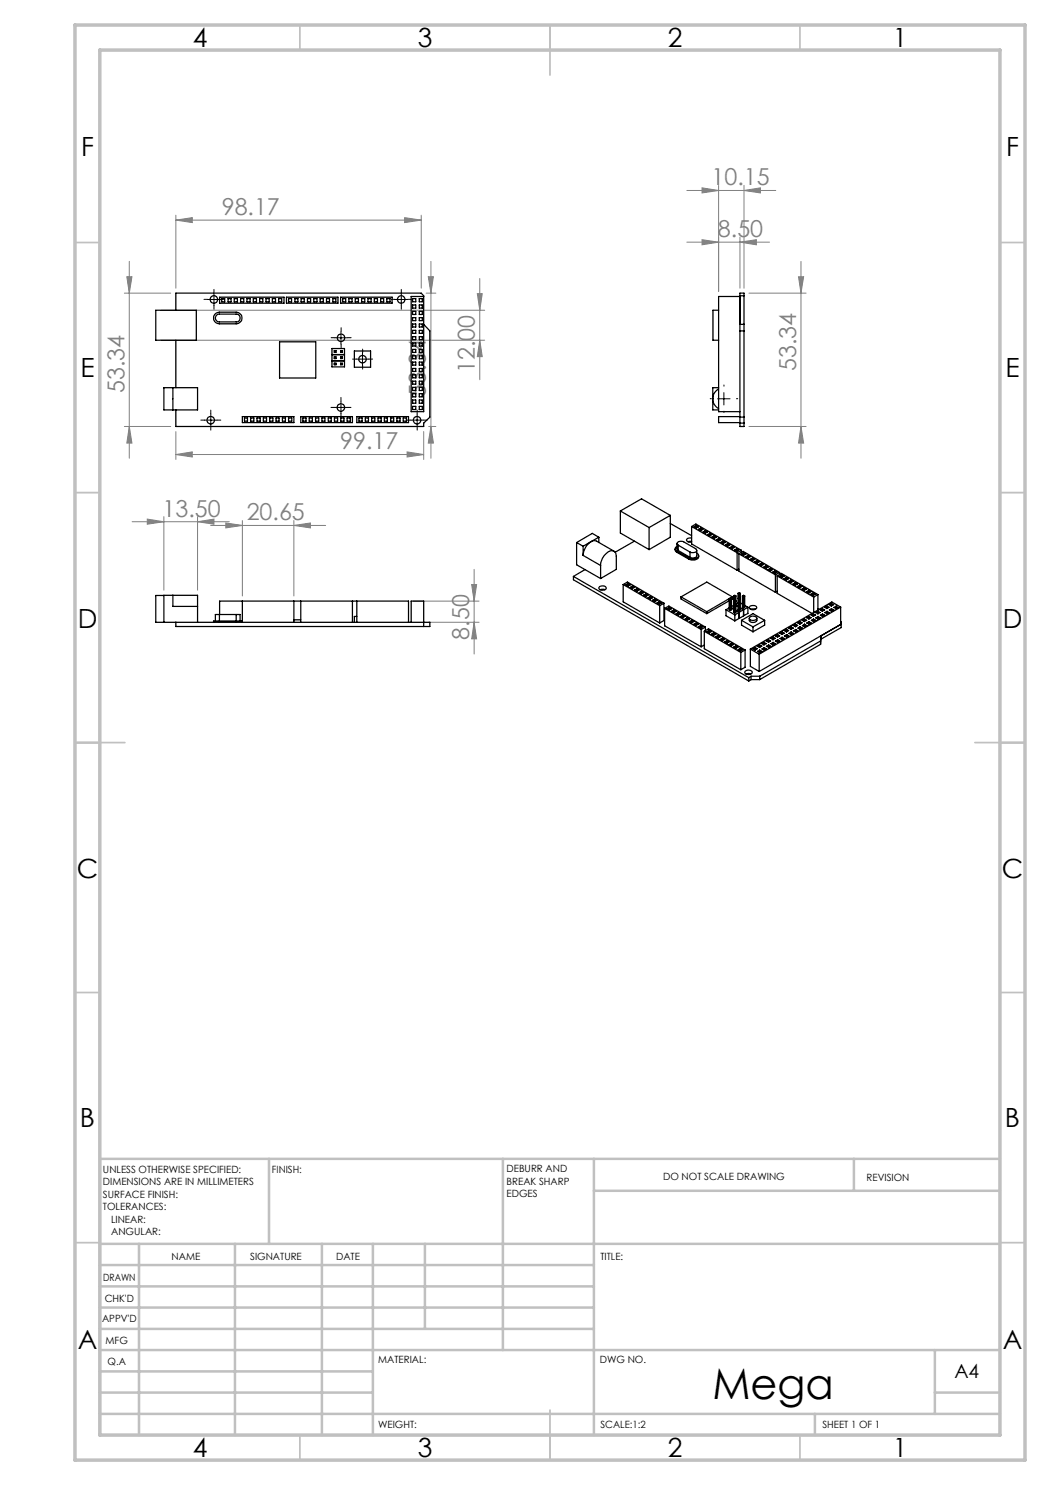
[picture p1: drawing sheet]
<svg xmlns="http://www.w3.org/2000/svg" width="210mm" height="297mm" viewBox="0 0 210 297" stroke-linecap="round" stroke-linejoin="round" font-family="sans-serif">
<g fill="none" stroke="#808080" stroke-width=".2">
<path d="M137.4 38.1h17.8M140.4 37.6l3.3 .5-3.3 .5zM143.7 37.1v21.2M148.8 38.1l3.3-.5v1zM148.8 37.1v20.5M24.9 58.6h9.2M25.4 55.3h1l-.5 3.3zM25.9 52.3v39.3M35.2 44l3.3-.5v1zM35.2 43v14.6M35.2 44h49M80.9 43.5l3.3 .5-3.3 .5z"/>
<path d="M84.2 43v14.6M85.2 58.6h2M85.7 55.3h1l-.5 3.3zM86.2 52.3v39.3M95.5 58.7h.9l-.4 3.4zM96 55.7v20.2M137.4 48.4h16.5M140.4 47.9l3.3 .5-3.3 .6zM148 48.4l3.3-.5v1.1zM148 47.4v10.2M149.8 58.6h11.4M159.7 55.3h1l-.5 3.3z"/>
<path d="M160.2 52.3v39.3M32.1 62.1h64.8M32.1 68h64.8M96 68l.4 3.3h-.9zM24.9 85.3h9.2M25.9 85.3l.5 3.3h-1zM35.2 90.9l3.3-.5v1zM35.2 86.3v5.6M35.2 90.9h49.5M81.4 90.4l3.3 .5-3.3 .5zM84.7 86.3v5.6M85.7 85.3h1.5"/>
<path d="M86.2 85.3l.5 3.3h-1zM149.8 85.3h11.4M160.2 85.3l.5 3.3h-1zM26.4 104.3h19.5M29.5 103.8l3.3 .5-3.3 .5zM32.8 103.3v14.7M39.5 104.3l3.3-.5v1zM39.5 103.3v14.7M42.1 105.1h23M45.2 104.6l3.3 .5-3.3 .5zM48.5 104.1v15.1M58.8 105.1l3.3-.5v1z"/>
<path d="M58.8 104.1v15.1M94.3 116.9h1l-.5 3.3zM94.8 113.9v16.9M82.7 120.2h13.1M85.7 124.5h10.1M94.8 124.5l.5 3.3h-1z"/>
</g>
<g fill="none" stroke="#000" stroke-width=".2" stroke-dasharray="15.2 1.3 1.3 1.3">
<path d="M41.5 59.9h-.7M42.8 58.6v-.7M44 59.9h.8M79 59.9h-.7M80.3 58.6v-.7M81.5 59.9h.8M42.8 61.1v.8M67 67.5h-.8M68.2 66.3v-.8M68.2 68.8v.7M69.5 67.5h.7M71.3 71.8h-.8"/>
<path d="M72.5 70.6v-.8M72.5 73.1v.7M73.8 71.8h.7M80.3 61.1v.8M142.3 79.7h-.3M144.8 77.2v-.2M147.3 79.7h.2M40.9 84h-.7M42.2 82.8v-.8M42.2 85.3v.7M43.4 84h.8M66.9 81.5h-.7"/>
<path d="M68.2 80.2v-.7M68.2 82.7v.8M69.4 81.5h.8M82.2 84h-.8M83.4 82.8v-.8M83.4 85.3v.7M84.7 84h.7M144.8 82.2v.3"/>
</g>
<g fill="none" stroke="#000" stroke-width=".2">
<path d="M41.5 59.9h2.5M42.8 58.6v2.5M79 59.9h2.5M80.3 58.6v2.5M67 67.6h2.5M68.2 66.3v2.5M71.3 71.8h2.5M72.5 70.6v2.5M143.5 79.8h2.5M144.8 78.5v2.5M40.9 84h2.5M42.2 82.8v2.5"/>
<path d="M66.9 81.5h2.5M68.2 80.3v2.5M82.2 84h2.5M83.4 82.8v2.5"/>
</g>
<g fill="none" stroke="#c0c0c0" stroke-width=".35">
<path d="M60 5v5M110 5v10M160 5v5M15 48.5h5M200 48.5h5M15 98.5h5M200 98.5h5M15 148.5h10M195 148.5h10M15 198.5h5M200 198.5h5M15 248.5h5"/>
<path d="M200 248.5h5M60 287v5M110 282v10M160 287v5"/>
</g>
<g fill="none" stroke="#c0c0c0" stroke-width=".5">
<path d="M53.8 231.8v17M100.6 231.8v38.2M118.8 231.8v55.2M118.8 238.2h81.2M170.8 231.8v6.4M200 231.8h-180v55.2M20 248.8h180M20 257.3h98.8M20 253h98.8M27.8 248.8v38.2M47 248.8v38.2M64.4 248.8v38.2"/>
<path d="M74.6 248.8v38.2M85 248.8v17M20 265.8h98.8M20 261.5h98.8M20 278.5h54.6M20 274.3h54.6M20 270h180M187 278.5h13M187 270v12.8M20 282.8h180M163 282.8v4.2"/>
</g>
<path d="M15 5h190v287h-190zM20 10h180v277h-180z" fill="none" stroke="#c0c0c0" stroke-width=".7"/>
<g fill="#808080">
<path d="M81.4 90.4l3.3 .5-3.3 .5zM35.2 90.9l3.3-.5v1zM39.5 104.3l3.3-.5v1zM29.5 103.8l3.3 .5-3.3 .5z"/>
<path d="M140.4 47.9l3.3 .5-3.3 .6zM148 48.4l3.3-.5v1.1zM45.2 104.6l3.3 .5-3.3 .5zM58.8 105.1l3.3-.5v1z"/>
<path d="M80.9 43.5l3.3 .5-3.3 .5zM35.2 44l3.3-.5v1z"/>
<path d="M86.2 85.3l.5 3.3h-1zM85.7 55.3h1l-.5 3.3zM25.9 85.3l.5 3.3h-1zM25.4 55.3h1l-.5 3.3zM160.2 85.3l.5 3.3h-1zM159.7 55.3h1l-.5 3.3z"/>
<path d="M95.5 58.7h.9l-.4 3.4zM96 68l.4 3.3h-.9zM94.3 116.9h1l-.5 3.3zM94.8 124.5l.5 3.3h-1z"/>
<path d="M140.4 37.6l3.3 .5-3.3 .5zM148.8 38.1l3.3-.5v1z"/>
</g>
<g fill="none" stroke="#000" stroke-width=".25">
<path d="M43.9 59.4h12.9v1.2h-12.9zM44.3 59.7h.6v.7h-.6zM45.6 59.7h.6v.7h-.6zM46.8 59.7h.7v.7h-.7zM48.1 59.7h.7v.7h-.7zM49.4 59.7h.6v.7h-.6zM50.7 59.7h.6v.7h-.6zM51.9 59.7h.7v.7h-.7zM53.2 59.7h.6v.7h-.6zM54.5 59.7h.6v.7h-.6zM55.7 59.7h.6v.7h-.6zM57.3 59.4h10.3v1.2h-10.3z"/>
<path d="M57.7 59.7h.6v.7h-.6zM59 59.7h.6v.7h-.6zM60.2 59.7h.7v.7h-.7zM61.5 59.7h.6v.7h-.6zM62.8 59.7h.6v.7h-.6zM64 59.7h.7v.7h-.7zM65.3 59.7h.6v.7h-.6zM66.6 59.7h.6v.7h-.6zM68.1 59.4h10.3v1.2h-10.3zM68.5 59.7h.6v.7h-.6zM69.8 59.7h.6v.7h-.6zM71 59.7h.7v.7h-.7z"/>
<path d="M72.3 59.7h.7v.7h-.7zM73.6 59.7h.6v.7h-.6zM74.9 59.7h.6v.7h-.6zM76.1 59.7h.6v.7h-.6zM77.4 59.7h.6v.7h-.6zM82.5 59.7h.6v.7h-.6zM83.9 59.7h.6v.7h-.6zM84.7 59.3h-2.5v23h2.5v-23.1l-.5-.6h-49v3.5M148 58.6h.8v26.7h-.8zM148 59.3h-4.3v23h4.3M148 59.2h.8M31.2 62.1h8.1v5.9h-8.1z"/>
<path d="M32.8 77.5h6.7v4.5h-6.7zM34.6 77.5v4.5M35.2 68v9.5M43 62.8l.9-.4h3.3a1.16 1.16 0 0 1 1.2 1.2 1.16 1.16 0 0 1-1.2 1.2h-3.3a1.16 1.16 0 0 1-1.1-.7 1.16 1.16 0 0 1 .2-1.3zM43.2 63.1l.5-.3h3.5a.78 .78 0 0 1 .8 .8 .78 .78 0 0 1-.8 .8h-3.3a.78 .78 0 0 1-.7-.4 .78 .78 0 0 1 0-.9zM55.9 68.4h7.2v7.2h-7.2zM66.4 69.7h2.5v3.7h-2.5zM66.4 70.9h2.5M66.4 72.1h2.5M66.9 71.4h.3v.3h-.3zM66.9 70.1h.3v.3h-.3zM66.9 72.6h.3v.4h-.3z"/>
<path d="M68.1 70.1h.3v.3h-.3zM68.1 71.4h.3v.3h-.3zM68.1 72.6h.3v.4h-.3zM70.9 70.2h3.2v3.2h-3.2zM82.5 61h.6v.6h-.6zM82.5 62.3h.6v.6h-.6zM82.5 63.5h.6v.6h-.6zM82.5 64.8h.6v.6h-.6zM82.5 66.1h.6v.6h-.6zM82.5 67.3h.6v.6h-.6zM82.5 68.6h.6v.6h-.6zM82.5 69.9h.6v.6h-.6z"/>
<path d="M82.5 71.2h.6v.6h-.6zM82.5 72.4h.6v.6h-.6zM82.5 73.7h.6v.6h-.6zM82.5 75h.6v.6h-.6zM82.5 76.2h.6v.6h-.6zM82.5 77.5h.6v.6h-.6zM82.5 78.7h.6v.7h-.6zM83.9 61h.6v.6h-.6zM83.9 63.5h.6v.6h-.6zM83.9 66.1h.6v.6h-.6zM83.9 62.3h.6v.6h-.6zM83.9 64.8h.6v.6h-.6z"/>
<path d="M83.9 67.3h.6v.6h-.6zM83.9 68.6h.6v.6h-.6zM83.9 69.9h.6v.6h-.6zM83.9 71.2h.6v.6h-.6zM83.9 72.4h.6v.6h-.6zM83.9 73.7h.6v.6h-.6zM83.9 75h.6v.6h-.6zM83.9 76.2h.6v.6h-.6zM83.9 77.5h.6v.6h-.6zM83.9 78.7h.6v.7h-.6zM84.7 64.9l1.3 1.3v17.2l-1.3 1.2v.7h-49.5v-3.3M143.7 77.8a2.26 2.26 0 0 0 0 3.9"/>
<path d="M143.7 62.1h-1.1v5.9h1.1M143.7 77.5h-1.1v4.5h1.1M148 66.2h.8M148 64.9h.8M48.5 83.3h10.3v1.2h-10.3zM48.9 83.6h.6v.6h-.6zM50.1 83.6h.7v.6h-.7zM51.4 83.6h.6v.6h-.6zM52.7 83.6h.6v.6h-.6zM53.9 83.6h.7v.6h-.7zM55.2 83.6h.6v.6h-.6zM56.5 83.6h.6v.6h-.6z"/>
<path d="M57.7 83.6h.6v.6h-.6zM60.1 83.3h10.4v1.2h-10.4zM60.6 83.6h.6v.6h-.6zM61.8 83.6h.7v.6h-.7zM63.1 83.6h.6v.6h-.6zM64.4 83.6h.6v.6h-.6zM65.7 83.6h.6v.6h-.6zM66.9 83.6h.6v.6h-.6zM68.2 83.6h.6v.6h-.6zM69.4 83.6h.7v.6h-.7zM71.4 83.3h10.3v1.2h-10.3zM71.8 83.6h.6v.6h-.6z"/>
<path d="M73.1 83.6h.6v.6h-.6zM74.3 83.6h.7v.6h-.7zM75.6 83.6h.6v.6h-.6zM76.9 83.6h.6v.6h-.6zM78.1 83.6h.6v.6h-.6zM79.4 83.6h.6v.6h-.6zM80.6 83.6h.7v.6h-.7zM82.5 80h.6v.6h-.6zM82.5 81.3h.6v.6h-.6zM83.9 81.3h.6v.6h-.6zM83.9 80h.6v.6h-.6zM148 83.3h-4.3v1.2h4.3"/>
<path d="M148 84.6h.8M148 83.4h.8M32.8 119.1h-1.6v5.4h54.8v.8h-50.8v-.8M34.6 119.1v2.2h4.9M114.7 115.3l35.1 20.2M114.7 115.3v.7l35.1 20.2M115.3 108.5v4.5l4.8 2.7M115.3 108.5l1.3 .8M116.6 109.3v1.8M116.6 111.1l3.5 2M117 113.9l-2.3 1.4M118.2 108.3a3.5 3.5 0 0 0-1.6 2.8"/>
<path d="M118.2 108.3l.7-.2 .3 .1 3.6 2M118.2 108.3l-1.6 1M119.8 107.5l-1.3-.8-3.2 1.8M119.8 107.5l-1.6 .8M119.8 107.5v1M119.9 117.3a.75 .75 0 0 1 .8-.2 .75 .75 0 0 1 .5 .7 .86 .86 0 0 1-1.4-.3zM120.1 117.9h.9M120.1 113.1a2.89 2.89 0 0 1 2.4-2.9l.5 .2 .2 .4 .1 3.1-3.2 1.8M120.1 113.1v2.6M124.1 102.2v4.4l5.7 3.3M124.1 102.2l5.7 3.3M124.1 102.2l4.2-2.4 5.8 3.3"/>
<path d="M124.6 116.9v3.5l7.3 4.2M124.6 116.9l7.3 4.2M124.6 116.9l.9-.5 7.3 4.2M125.6 116.7l-.4 .3 .4 .2M125.6 116.7l.4 .3-.4 .2M125.6 116.7v.5M126.5 117.2l-.5 .3 .5 .2M126.5 117.2l.4 .3-.4 .2M126.5 117.2v.5M126.9 108.2l-3.9 2.3M127.4 117.8l-.5 .2 .5 .2M127.4 117.8l.4 .2-.4 .2"/>
<path d="M127.4 117.8v.4M128.3 118.2l-.5 .3 .5 .3M128.3 118.2l.4 .3-.4 .3M128.3 118.2v.6M129.2 118.8l.4 .2-.4 .3M129.2 118.8l-.5 .2 .5 .3M129.2 118.8v.5M129.8 105.5v4.4M130.1 119.3l.4 .3-.4 .2M130.1 119.3l-.5 .3 .5 .2M130.1 119.3v.5M131 119.8l-.5 .2 .5 .3"/>
<path d="M131 119.8l.4 .2-.4 .3M131 119.8v.5M134.1 104.7l4.2 2.4M134.1 103.1l-4.3 2.4M134.1 103.1v4.4l-4.3 2.4M135 109.8v.3l.4 .4M135.4 110.5l2.4 1.3M135.4 110.2l2.4 1.4M135.4 110.2v.3M135.4 108.7v1.1l.2 .3M135.4 109.3a.5 .5 0 0 0-.4 .5 .5 .5 0 0 0 .4 .4M135.6 109a.43 .43 0 0 1-.1-.5 .43 .43 0 0 1 .5-.2h.6l2.5 1.4a.44 .44 0 0 1 .2 .6 .44 .44 0 0 1-.6 .2l-.7-.1"/>
<path d="M135.6 109v1.1M135.6 109l2.4 1.4M135.6 110.1l2.4 1.4M136.2 119.4v.4l5.2 2.9M136.2 119.4l5.2 2.9M136.2 119.4l5.2-3 5.1 3M137.8 111.6v.2M138 110.4v1.1M138.3 107.6a.67 .67 0 0 0-1 .5l.5 .3h.5M138.3 108.3h-.7M138.3 105.3v3.5l9.1 5.2M138.3 105.3l9.1 5.3"/>
<path d="M138.3 105.3l.9-.5 9.1 5.3M139.2 105.1v.5M139.2 105.1l-.4 .3 .4 .2M139.2 105.1l.5 .3-.5 .2M139.3 110.1v1.1a.98 .98 0 0 1-1.3 .3M139.3 110.7a.52 .52 0 0 1 .4 .5 .52 .52 0 0 1-.5 .5l-.6 .1-.8-.2M139.7 111.2a1.08 1.08 0 0 1-1.6 .8l-.3-.2M140.2 105.6l.4 .3-.4 .2M140.2 105.6l-.5 .3 .5 .2M140.2 105.6v.5M141 106.1l-.4 .3 .4 .2M141 106.1l.5 .3-.5 .2"/>
<path d="M141 106.1v.5M142 106.7l-.5 .2 .5 .3M142 106.7l.4 .2-.4 .3M142 106.7v.5M142.8 107.2l.5 .2-.5 .3M142.8 107.2l-.4 .2 .4 .3M142.8 107.2v.5M143.7 107.7v.5M143.7 107.7l-.4 .2 .4 .3M143.7 107.7l.5 .2-.5 .3M144.6 108.2l-.4 .3 .4 .2M144.6 108.2l.5 .3-.5 .2"/>
<path d="M144.6 108.2v.5M145.5 108.7l-.4 .3 .4 .3M145.5 108.7l.5 .3-.5 .3M145.5 108.7v.6M145.8 119.7v2.3l.3 .1M145.8 119.7l.3 .1M145.8 119.7l-4.4 2.6M146.1 119.8v2.3M146.1 119.6l-.3 .1M146.1 119.6l.2 .1M146.3 119.7l-.2 .1M146.3 119.7v2.3l-.2 .1"/>
<path d="M146.4 109.3l-.4 .2 .4 .2M146.4 109.3v.4M146.4 109.3l.5 .2-.5 .2M146.5 119.4v.4l-.2 .1M146.5 119.4l-.4 .2M146.7 119.2v3.2l.3 .2M146.7 119.2l.3 .1M146.7 119.2l.3-.1 .2 .1M147 119.3v.8M147.2 119.2v3.2l-.2 .2M147.2 119.2l-.2 .1M147.3 109.7l-.4 .3 .4 .3"/>
<path d="M147.3 109.7l.4 .3-.4 .3M147.3 109.7v.6M147.4 110.6v3.4M147.6 118.7v3.3l.2 .1M147.6 118.7l.2 .1M147.6 118.7l.2-.1 .3 .1M147.8 110.8v3.4l7.3 4.3M147.8 113.8l-.4 .2M147.8 110.8l.8-.5 7.3 4.2M147.8 110.8l7.3 4.2M147.8 119.6l-.2 .1 .2 .1M147.8 118.8v.8"/>
<path d="M147.8 119.8v2.3M147.8 119.6l.3 .1-.3 .1M148.1 118.7v3.3l-.3 .1M148.1 118.7l-.3 .1M148.3 110.1l-.9 .5M148.3 110.1v.4M148.5 119.2l.2-.1 .2 .1M148.5 119.2l.2 .1M148.5 119.2v2.3l.2 .1M148.7 110.6v.5M148.7 110.6l-.4 .2 .4 .3M148.7 110.6l.5 .2-.5 .3"/>
<path d="M148.7 119.3v2.3M148.9 119.2l-.2 .1M148.9 119.2v2.3l-.2 .1M149.6 111.1l-.4 .2 .4 .3M149.6 111.1v.5M149.6 111.1l.4 .2-.4 .3M150.5 111.6l-.4 .3 .4 .2M150.5 111.6l.5 .3-.5 .2M150.5 111.6v.5M151.4 112.1v.5M151.4 112.1l.4 .3-.4 .2M151.4 112.1l-.4 .3 .4 .2"/>
<path d="M152.3 112.6l.4 .3-.4 .2M152.3 112.6l-.5 .3 .5 .2M152.3 112.6v.5M153.2 113.1l-.4 .3 .4 .3M153.2 113.1l.4 .3-.4 .3M153.2 113.1v.6M154.1 113.7l.4 .2-.4 .3M154.1 113.7l-.5 .2 .5 .3M154.1 113.7v.5M155 114.2l.4 .2-.4 .3M155 114.2l-.5 .2 .5 .3M155 114.2v.5"/>
<path d="M155.1 115v3.5M155.4 118.2l-.3 .3M155.4 115.2v3.5l7 4M155.4 115.2l7.3 4.2M155.4 115.2l.9-.5 7.3 4.2M155.9 114.5l-.8 .5M155.9 114.5v.4M156.4 115l-.5 .2 .5 .3M156.4 115l.4 .2-.4 .3M156.4 115v.5M157.3 115.5l-.5 .2 .5 .3M157.3 115.5l.4 .2-.4 .3"/>
<path d="M157.3 115.5v.5M158.2 116l-.5 .3 .5 .2M158.2 116l.4 .3-.4 .2M158.2 116v.5M159 116.5l-.4 .3 .4 .2M159 116.5l.5 .3-.5 .2M159 116.5v.5M159.9 117l-.4 .3 .4 .3M159.9 117l.5 .3-.5 .3M159.9 117v.6M160.8 117.6l-.4 .2 .4 .3M160.8 117.6l.5 .2-.5 .3"/>
<path d="M160.8 117.6v.5M161.7 118.1l-.4 .3 .4 .2M161.7 118.1l.5 .3-.5 .2M161.7 118.1v.5M162.6 118.6l.5 .2-.5 .3M162.6 118.6l-.4 .2 .4 .3M162.6 118.6v.5M162.7 119.4v3.1M163.6 118.9l-.9 .5M163.6 118.9v3.1M39.5 121.3v-2.2h-6.7v5.4M39.5 121.3v3.2"/>
<path d="M42.7 124.5v-.3h5.7v.3M43.9 124.5v-4.3h37.8v4.3M47.2 122.9h.8v1.3M47.2 122.9h-4.1v1.3M47.2 122.9v1.6M48.5 120.2v4.3M58.8 120.2v4.3M58.8 124h1.3M60.1 120.2v4.3M70.5 120.2v4.3M71.4 120.2v4.3M71.4 123.3h-.5v1.2"/>
<path d="M82.2 124.5v-4.3h2.5v5.1M131.9 120.3l-.5 .3 .5 .2M131.9 120.3l.4 .3-.4 .2M131.9 120.3v.5M131.9 121.1v3.5M132.8 120.6v3.5l-.9 .5M132.8 120.6l-.9 .5M132.9 121.7v3.5l7.3 4.2M132.9 121.7l7.3 4.2M132.9 121.7l.9-.5 7.3 4.2M133.9 121.5l-.5 .2 .5 .3M133.9 121.5l.4 .2-.4 .3"/>
<path d="M133.9 121.5v.5M134.8 122l-.5 .3 .5 .2M134.8 122l.4 .3-.4 .2M134.8 122v.5M135.6 122.5l.5 .3-.5 .2M135.6 122.5l-.4 .3 .4 .2M135.6 122.5v.5M136.6 123l.4 .3-.4 .2M136.6 123l-.5 .3 .5 .2M136.6 123v.5M137.4 123.5l.5 .3-.5 .3M137.4 123.5l-.4 .3 .4 .3"/>
<path d="M137.4 123.5v.6M138.3 124.1l-.4 .2 .4 .3M138.3 124.1l.5 .2-.5 .3M138.3 124.1v.5M139.2 124.6l.5 .2-.5 .3M139.2 124.6l-.4 .2 .4 .3M139.2 124.6v.5M140.1 125.1l.5 .2-.5 .3M140.1 125.1l-.4 .2 .4 .3M140.1 125.1v.5M140.2 125.9v3.5M140.9 126.3v3.4l7.3 4.2"/>
<path d="M140.9 129l-.7 .4M140.9 126.3l7.3 4.2M140.9 126.3l.8-.5 7.3 4.2M141.1 125.4l-.9 .5M141.1 125.4v.7M141.4 122.3v.4M141.8 126.1l.4 .2-.4 .3M141.8 126.1l-.4 .2 .4 .3M141.8 126.1v.5M142.7 126.6l.5 .3-.5 .2M142.7 126.6l-.5 .3 .5 .2M142.7 126.6v.5"/>
<path d="M143.6 127.1l.4 .2-.4 .3M143.6 127.1l-.4 .2 .4 .3M143.6 127.1v.5M144.5 127.6l.4 .3-.4 .2M144.5 127.6l-.5 .3 .5 .2M144.5 127.6v.5M145.2 122v1.2l1.8 1M145.2 122l1.8 1M145.4 128.1l.4 .3-.4 .3M145.4 128.1l-.4 .3 .4 .3M145.4 128.1v.6M145.8 120.2l-4.4 2.5"/>
<path d="M145.8 121.6l-.6 .4M146.3 128.7l.4 .2-.4 .2M146.3 128.7l-.5 .2 .5 .2M146.3 128.7v.4M146.3 121.6l.4 .2M146.7 121.1l-.4 .2M147 120.1l-.3 .1 .3 .2M147 120.4v2.2M147 123v1.2M147 120.1l.2 .1-.2 .2M147.2 122.1l.6 .4v1.2l-.8 .5M147.2 129.1l.4 .3-.4 .3"/>
<path d="M147.2 129.1l-.5 .3 .5 .3M147.2 129.1v.6M147.2 122.1l.6 .3v1.3M147.2 121.1l.4 .2M147.6 120.5l-.4 .3M147.8 123.6v.1M148.1 129.7l.4 .2-.4 .3M148.1 129.7l-.5 .2 .5 .3M148.1 129.7v.5M148.1 121.6l.6 .4M148.1 120.6l.4 .2M148.2 130.5v3.4"/>
<path d="M148.3 124.1v.9l2.3 1.4M148.3 124.1l2.3 1.3M148.3 124.1l2.3-1.4 2.3 1.4M148.7 123.2h.1M148.7 122v1.2l-.9 .5M148.7 122l-1.7 1M148.7 122v1.2M148.9 121.1l.7 .4M149 134.3a.96 .96 0 0 1 1.5 .1 .8 .8 0 0 1-.8 .5 .8 .8 0 0 1-.7-.5zM149 130v3.5l-.8 .4M149 130l-.8 .5M149.2 134.8l.6-.1 .4 .1"/>
<path d="M149.6 121.5v1.2l-.9 .5M149.6 121.5l-.9 .5M149.8 135.5v.7M149.9 123.6v.5a.89 .89 0 0 0 1.5 0v-.5M149.9 123.5a.87 .87 0 0 1 1.4 .2 .8 .8 0 0 1-.7 .4 .8 .8 0 0 1-.7-.5zM150 121.2a.87 .87 0 0 1 1.3 .4 .86 .86 0 0 1-1.4-.1zM150.1 129.8l1.7 1M150.1 129.8v3.5l1.7 1M150.1 121.8h1M150.2 135.3h1.7M150.2 135.3l-.4 .2M150.2 135.3v.6"/>
<path d="M150.2 135.9h1.7M150.2 135.9l-.4 .3M150.6 125.4v1M151 129.5l-.4 .2 .4 .3M151 129.5l.4 .2-.4 .3M151 129.5v.5M151.8 130.8v3.5M151.9 129l-.5 .2 .5 .3M151.9 129l.5 .2-.5 .3M151.9 129v.5M151.9 130v.6M151.9 135.3v.6"/>
<path d="M151.9 130l.5 .3-.5 .3M151.9 130l-.4 .3 .4 .3M152.8 128.5l-.4 .2 .4 .3M152.8 128.5l.4 .2-.4 .3M152.8 128.5v.5M152.9 129.5l.4 .3-.4 .2M152.9 129.5l-.5 .3 .5 .2M152.9 129.5v.5M152.9 124.1v.9l-2.3 1.4M152.9 124.1l-2.3 1.3M153.7 127.9l.4 .3-.4 .2M153.7 127.9l-.5 .3 .5 .2"/>
<path d="M153.7 127.9v.5M153.7 129l.5 .3-.5 .2M153.7 129l-.4 .3 .4 .2M153.7 129v.5M154.6 127.4l.4 .3-.4 .2M154.6 127.4l-.4 .3 .4 .2M154.6 127.4v.5M154.6 128.5l-.4 .2 .4 .3M154.6 128.5l.5 .2-.5 .3M154.6 128.5v.5M155.5 126.9l.4 .3-.4 .2M155.5 126.9l-.5 .3 .5 .2"/>
<path d="M155.5 126.9v.5M155.5 127.9l.5 .3-.5 .3M155.5 127.9l-.4 .3 .4 .3M155.5 127.9v.6M156.4 126.4l-.4 .2 .4 .3M156.4 126.4l.4 .2-.4 .3M156.4 126.4v.5M156.4 127.5l-.4 .2 .4 .2M156.4 127.5l.5 .2-.5 .2M156.4 127.5v.4M157.3 125.9l.4 .2-.4 .3M157.3 125.9l-.5 .2 .5 .3"/>
<path d="M157.3 125.9v.5M157.3 126.9l.5 .3-.5 .3M157.3 126.9l-.4 .3 .4 .3M157.3 126.9v.6M158.2 125.3l.4 .3-.4 .3M158.2 125.3l-.4 .3 .4 .3M158.2 125.3v.6M158.2 126.4l.5 .3-.5 .2M158.2 126.4l-.4 .3 .4 .2M158.2 126.4v.5M159.1 124.8l.4 .3-.4 .2M159.1 124.8l-.5 .3 .5 .2"/>
<path d="M159.1 124.8v.5M159.1 125.9l.5 .2-.5 .3M159.1 125.9l-.4 .2 .4 .3M159.1 125.9v.5M160 124.3l.4 .3-.4 .2M160 124.3l-.5 .3 .5 .2M160 124.3v.5M160 125.4l.5 .2-.5 .3M160 125.4l-.4 .2 .4 .3M160 125.4v.5M160.9 123.8v.5M160.9 123.8l.4 .3-.4 .2"/>
<path d="M160.9 123.8l-.5 .3 .5 .2M160.9 124.8l.5 .3-.5 .3M160.9 124.8l-.4 .3 .4 .3M160.9 124.8v.6M161.8 123.3l.4 .2-.4 .3M161.8 123.3l-.5 .2 .5 .3M161.8 123.3v.5M161.8 124.4l.4 .2-.4 .2M161.8 124.4l-.4 .2 .4 .2M161.8 124.4v.4M162.7 122.8v.5M162.7 122.8l.4 .2-.4 .3"/>
<path d="M162.7 122.8l-.5 .2 .5 .3M162.7 123.8l-.4 .3 .4 .2M162.7 123.8l.5 .3-.5 .2M162.7 123.8v.5M163.6 121.7l.2 .2M163.6 122.2v.6M163.6 122.2l.4 .3-.4 .3M163.6 122.2l-.5 .3 .5 .3M163.6 123.3v.5M163.6 123.3l.4 .3-.4 .2M163.6 123.3l-.4 .3 .4 .2M164.1 128.2l-12.2 7.1"/>
<path d="M164.1 128.2v.7M164.1 128.9l-12.2 7M164.2 127.2l-.1 1M164.2 127.2v.6M164.2 127.8l-.1 1.1M164.5 121.7l.4 .3-.4 .2M164.5 121.7l-.5 .3 .5 .2M164.5 121.7v.5M164.5 122.8l.5 .2-.5 .3M164.5 122.8l-.4 .2 .4 .3M164.5 122.8v.5M165.4 121.2l.4 .3-.4 .2"/>
<path d="M165.4 121.2l-.5 .3 .5 .2M165.4 121.2v.5M165.4 122.3l.4 .2-.4 .3M165.4 122.3l-.4 .2 .4 .3M165.4 122.3v.5M166.3 120.7l-.5 .2 .5 .3M166.3 120.7l.4 .2-.4 .3M166.3 120.7v.5M166.3 121.7l-.4 .3 .4 .3M166.3 121.7l.5 .3-.5 .3M166.3 121.7v.6M167.2 121.2l.4 .3-.4 .2"/>
<path d="M167.2 121.2l-.4 .3 .4 .2M167.2 121.2v.5M168.1 124.4l.1 1.1-4 2.3M168.1 121.4l-1.7-1-16.3 9.4M168.1 121.4l-16.3 9.4M168.1 121.4v3.5l-16.3 9.4M168.2 124.8l-4 2.4"/>
<circle cx="42.8" cy="59.9" r=".74"/>
<circle cx="80.2" cy="59.9" r=".74"/>
<circle cx="68.2" cy="67.6" r=".74"/>
<circle cx="72.5" cy="71.8" r=".75"/>
<circle cx="42.1" cy="84.1" r=".75"/>
<circle cx="68.2" cy="81.5" r=".75"/>
<circle cx="83.4" cy="84.1" r=".75"/>
</g>
<text font-size="8.5" x="142.5" y="279.7">Mega</text>
<g font-size="5.3">
<text x="38.5" y="9.5">4</text>
<text x="83.5" y="9.5">3</text>
<text x="133.6" y="9.5">2</text>
<text x="178.6" y="9.5">1</text>
<text x="16.2" y="31.3">F</text>
<text x="201.2" y="31.3">F</text>
<text x="16.1" y="75.5">E</text>
<text x="201.1" y="75.5">E</text>
<text x="15.5" y="125.5">D</text>
<text x="200.5" y="125.5">D</text>
<text x="15.4" y="175.5">C</text>
<text x="200.4" y="175.5">C</text>
<text x="16" y="225.5">B</text>
<text x="201" y="225.5">B</text>
<text x="15.5" y="269.8">A</text>
<text x="200.5" y="269.8">A</text>
<text x="38.5" y="291.5">4</text>
<text x="83.5" y="291.5">3</text>
<text x="133.6" y="291.5">2</text>
<text x="178.6" y="291.5">1</text>
</g>
<g font-size="4.7" fill="#808080">
<text x="142.3" y="37.1">10.15</text>
<text x="44.3" y="43">98.17</text>
<text x="143.6" y="47.4">8.50</text>
<text x="95" y="74.6" transform="rotate(-90 95 74.6)">12.00</text>
<text x="159.2" y="74.2" transform="rotate(-90 159.2 74.2)">53.34</text>
<text x="24.9" y="78.7" transform="rotate(-90 24.9 78.7)">53.34</text>
<text x="85.2" y="79.4" transform="rotate(-90 85.2 79.4)">53.34</text>
<text x="68" y="89.9">99.17</text>
<text x="32.5" y="103.3">13.50</text>
<text x="49.3" y="104.1">20.65</text>
<text x="93.8" y="127.9" transform="rotate(-90 93.8 127.9)">8.50</text>
</g>
<text font-size="3.9" x="190.9" y="275.5">A4</text>
<g font-size="2">
<text x="20.6" y="234.6">UNLESS OTHERWISE SPECIFIED:</text>
<text x="20.6" y="237.1">DIMENSIONS ARE IN MILLIMETERS</text>
<text x="20.6" y="239.6">SURFACE FINISH:</text>
<text x="54.4" y="234.6">FINISH:</text>
<text x="101.3" y="234.5">DEBURR AND</text>
<text x="101.3" y="237">BREAK SHARP</text>
<text x="101.3" y="239.5">EDGES</text>
<text x="132.6" y="236">DO NOT SCALE DRAWING</text>
<text x="173.3" y="236.2">REVISION</text>
<text x="20.6" y="242.1">TOLERANCES:</text>
<text x="22.2" y="244.6">LINEAR:</text>
<text x="22.2" y="247.1">ANGULAR:</text>
<text x="34.3" y="252">NAME</text>
<text x="50" y="251.9">SIGNATURE</text>
<text x="67.2" y="251.9">DATE</text>
<text x="120.1" y="251.9">TITLE:</text>
<text x="20.6" y="256.1">DRAWN</text>
<text x="20.9" y="260.3">CHK'D</text>
<text x="20.4" y="264.4">APPV'D</text>
<text x="21.1" y="268.8">MFG</text>
<text x="21.5" y="273">Q.A</text>
<text x="75.6" y="272.5">MATERIAL:</text>
<text x="120" y="272.5">DWG NO.</text>
<text x="75.6" y="285.5">WEIGHT:</text>
<text x="120.1" y="285.6">SCALE:1:2</text>
<text x="164.5" y="285.6">SHEET 1 OF 1</text>
</g>
</svg>
